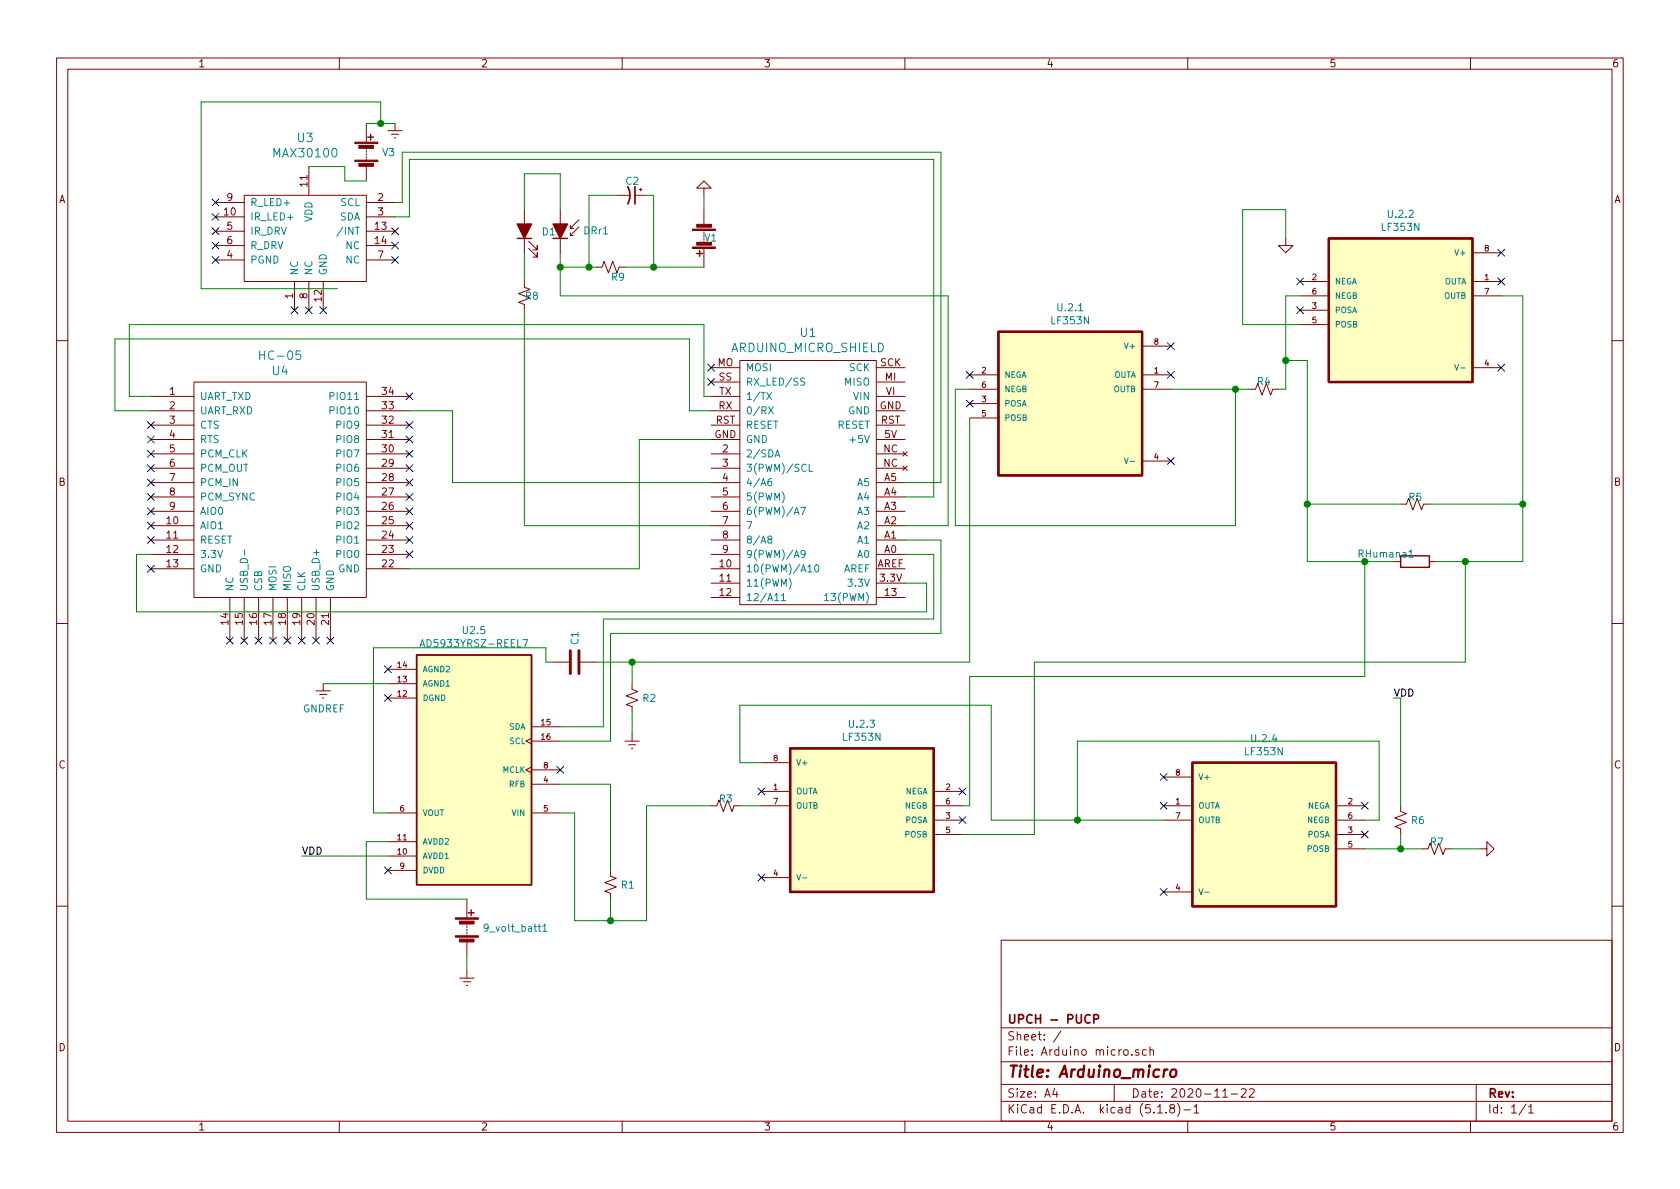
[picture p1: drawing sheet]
<svg xmlns="http://www.w3.org/2000/svg" width="297mm" height="210mm" viewBox="0 0 297 210" stroke-linecap="round" stroke-linejoin="round" font-family="sans-serif">
<g fill="none" stroke="#840000" stroke-width=".18">
<path d="M10 10.3h277v189.9h-277zM12 12.2h273v186.1h-273zM60 10.3v1.9M110 10.3v1.9M160 10.3v1.9M210 10.3v1.9M260 10.3v1.9M38.1 35.8h5.1M38.1 38.3h5.1M43.2 34.5h21.6v15.3h-21.6zM54.6 29.5v5M64.8 21.8v3.3"/>
<path d="M64.8 26.2v.2M64.8 26.7v.2M64.8 27.2v.2M64.8 27.7v.2M64.8 28.2v.2M64.8 29.5v2.5M64.8 35.8h5M64.8 38.3h5M68.6 23.1h2.5M69.2 23.7h1.3M69.7 24.4h.3M69.8 21.8v1.3"/>
<path d="M92.7 37.1v7.6M99.1 37.1v7.6M102.4 38.9l-1.6 1.5h.5h-.5v-.5M109.2 34.5h2.1M112.3 34.5h2M113 33.5h.5M113.3 33.3v.5M124.5 33.3h1.2l-1.2-1.3-1.3 1.3h1.3v1.2M124.5 37.1v2.5M38.1 46h5.1M38.1 40.9h5.1M38.1 43.4h5.1"/>
<path d="M52.1 49.8v5.1M54.6 49.8v5.1M57.1 49.8v5.1M64.8 46h5M64.8 40.9h5M64.8 43.4h5M92.7 49.8v1l1 .4-2 .7 2 .8-2 .8 1 .3v1.1M93.5 43.9l1.5 1.6v-.8v.8h-.8M93.5 42.7l1.5 1.5v-.8v.8h-.8M100.8 41.1v.6M102.4 40.1l-1.6 1.6h.5M105.4 47.2h1l.4-1 .8 2.1 .7-2.1 .8 2.1 .4-1.1h1"/>
<path d="M124.5 40.6v.3M124.5 43.9v3.3M227.3 42.2v1.2h1.3l-1.3 1.3-1.2-1.3h1.2M229.9 49.8h5M229.9 52.3h5M229.9 54.9h5M229.9 57.4h5M260.3 49.8h5.1M260.3 52.3h5.1M260.3 44.7h5.1M10 60.2h2M26.7 70.1h7.6"/>
<path d="M26.7 72.6h7.6M26.7 75.2h7.6M26.7 77.7h7.6M34.3 67.6h30.5v38.1h-30.5zM64.8 70.1h7.6M64.8 72.6h7.6M64.8 75.2h7.6M64.8 77.7h7.6M125.7 70.1h5.1M125.7 72.6h5.1M125.7 75.2h5.1M125.7 77.7h5.1"/>
<path d="M125.7 65h5.1M125.7 67.6h5.1M130.8 63.7h24.1v43.2h-24.1zM154.9 70.1h5.1M154.9 72.6h5.1M154.9 75.2h5.1M154.9 77.7h5.1M154.9 65h5.1M154.9 67.6h5.1M159.6 79.9l.8 .7M160.4 79.9l-.8 .7M171.4 68.8h5.1"/>
<path d="M171.4 66.3h5.1M171.4 71.4h5.1M171.4 73.9h5.1M201.9 68.8h5.1M201.9 66.3h5.1M201.9 61.2h5.1M221 68.8h1l.4-1 .7 2 .8-2 .8 2 .3-1h1.1M260.3 65h5.1M285 60.2h2M26.7 80.3h7.6M26.7 82.8h7.6M26.7 85.3h7.6"/>
<path d="M26.7 87.9h7.6M26.7 90.4h7.6M26.7 93h7.6M26.7 95.5h7.6M26.7 98h7.6M64.8 80.3h7.6M64.8 82.8h7.6M64.8 85.3h7.6M64.8 87.9h7.6M64.8 90.4h7.6M64.8 93h7.6M64.8 95.5h7.6"/>
<path d="M64.8 98h7.6M125.7 80.3h5.1M125.7 82.8h5.1M125.7 85.3h5.1M125.7 87.9h5.1M125.7 90.4h5.1M125.7 93h5.1M125.7 95.5h5.1M125.7 98h5.1M154.9 80.3h5.1M154.9 82.8h5.1M154.9 85.3h5.1"/>
<path d="M154.9 87.9h5.1M154.9 90.4h5.1M154.9 93h5.1M154.9 95.5h5.1M154.9 98h5.1M159.6 82.4l.8 .8M160.4 82.4l-.8 .8M201.9 81.5h5.1M246.4 99.3h1.2M247.6 89.1h1.1l.3-1 .8 2.1 .8-2.1 .7 2.1 .4-1.1h1M252.7 99.3h1.3M10 110.3h2"/>
<path d="M26.7 100.6h7.6M40.6 105.7v7.6M43.2 105.7v7.6M45.7 105.7v7.6M48.3 105.7v7.6M50.8 105.7v7.6M53.3 105.7v7.6M55.9 105.7v7.6M58.4 105.7v7.6M64.8 100.6h7.6M68.6 118.4h5.1M97.8 117.1h2.8"/>
<path d="M102.6 117.1h2.8M125.7 100.6h5.1M125.7 103.1h5.1M125.7 105.7h5.1M154.9 100.6h5.1M154.9 103.1h5.1M154.9 105.7h5.1M285 110.3h2M55.9 122.2h2.5M56.5 122.8h1.3M57 123.4h.3M57.1 120.9v1.3"/>
<path d="M68.6 123.4h5.1M68.6 120.9h5.1M94 135.6l-1 .5 1 .5M94 130.6l-1 .5 1 .5M94 138.7h5.1M94 136.1h5.1M94 128.5h5.1M94 131.1h5.1M110.5 131.1h2.5M111.1 131.7h1.3M111.6 132.3h.3M111.8 120.9v1l1 .4-2.1 .8 2.1 .7-2.1 .8 1.1 .4v1"/>
<path d="M111.8 129.8v1.3M134.6 139.9h5.1M134.6 134.9h5.1M165.1 139.9h5.1M205.7 137.4h5.1M68.6 143.8h5.1M68.6 153.9h5.1M68.6 151.4h5.1M68.6 148.8h5.1M82.5 159v3.3M94 143.8h5.1M107.9 153.9v1l1.1 .4-2.1 .8 2.1 .7-2.1 .8 1 .4v1"/>
<path d="M125.7 142.5h1l.4-1 .8 2 .8-2 .7 2 .4-1h1M134.6 142.5h5.1M134.6 155.2h5.1M165.1 142.5h5.1M165.1 145h5.1M165.1 147.6h5.1M205.7 142.5h5.1M205.7 145h5.1M205.7 157.7h5.1M236.2 150.1h5.1M236.2 142.5h5.1M236.2 145h5.1"/>
<path d="M236.2 147.6h5.1M247.6 142.5v1l1.1 .4-2.1 .7 2.1 .8-2.1 .8 1 .4v1M251.5 150.1h1l.4-1 .7 2 .8-2 .7 2 .4-1h1M261.6 150.1h1.3v-1.3l1.3 1.3-1.3 1.3v-1.3M10 160.2h2M81.3 173h2.5M81.9 173.6h1.3M82.4 174.2h.3M82.5 163.3v.3M82.5 163.8v.3M82.5 164.3v.3M82.5 164.8v.3"/>
<path d="M82.5 165.3v.3M82.5 166.6v2.6M82.5 171.7v1.3M177 166.3h108v32h-108zM285 160.2h2M60 198.3v1.9M110 198.3v1.9M160 198.3v1.9M177 194.8h108M177 191.8h108M177 187.8h108M177 181.8h108"/>
<path d="M186.5 192.5l-.4 1h1M186.8 193v1M187.6 182.3l-1.3 2M197 191.8v3M200.1 186.5v.1M201.3 185.7l-.3-.1-.2 .2v.2l.5 .2v.3h-.5M202.7 185.7l-.4-.1-.3 .3 .1 .6h.6M203.3 185.7l.3-.1 .3 .1 .1 .9M203.3 185.1v1.5M204.7 196.8h.8M206.2 196.7v.1M207.1 196l-.3-.3 .2-.3a.48 .48 0 0 1 .6 .1l-.1 .4a.52 .52 0 0 0-.6 .2 .52 .52 0 0 0 .1 .6l.4 .1 .2-.1 .1-.4-.3-.3"/>
<path d="M208.2 195.1a1.71 1.71 0 0 1 0 2.3M209.3 196.3h1.2M210 198.3v1.9M211.1 195.8l.4-.5v1.5M211.1 196.8h.9M216.2 194h.8M217.7 193.5h1.1M219.5 192.7l.2-.2h.3l.3 .2v.3v.2l-.9 .8h.9M220.9 192.7l.2-.2h.4l.2 .2 .1 .3-1 1h1M260 198.3v1.9M261 191.8v6.5M269.8 195.2l-1.2 2"/>
<path d="M270.3 195.8l.4-.5v1.5M270.3 196.8h.8"/>
</g>
<path d="M176.5 58.7h25.4v25.4h-25.4zM234.9 42.2h25.4v25.4h-25.4zM139.7 132.3h25.4v25.4h-25.4zM210.8 134.9h25.4v25.4h-25.4zM206.4 189.1a.54 .54 0 0 0-.6 .4M207.1 189.3a.51 .51 0 0 1 .5-.2 .51 .51 0 0 1 .4 .4l-.1 .6a.54 .54 0 0 1-.5 .4 .54 .54 0 0 1-.5-.4z" fill="none" stroke="#840000" stroke-width=".41"/>
<path d="M111 33a3.2 3.2 0 0 1 0 3.1M112.3 33v3.1M192.7 179.6a.59 .59 0 0 0-.7 0 .59 .59 0 0 0-.2 .7 .56 .56 0 0 0 .3 .5 .56 .56 0 0 0 .6 0M193.4 180.2l.7-.1 .1-.2v-.3l-.2-.2h-.6v1.5" fill="none" stroke="#840000" stroke-width=".3"/>
<g fill="#840000" stroke="#840000" stroke-width=".18">
<path d="M62.7 28.3h4.1v.3h-4.1z"/>
<path d="M62.7 25.1h4.1v.3h-4.1z"/>
<path d="M63.4 28.9h2.6v.5h-2.6z"/>
<path d="M63.4 25.7h2.6v.5h-2.6z"/>
<path d="M80.5 165.5h4.1v.2h-4.1z"/>
<path d="M80.5 162.3h4.1v.3h-4.1z"/>
<path d="M81.2 166.1h2.6v.5h-2.6z"/>
<path d="M81.2 162.9h2.6v.5h-2.6z"/>
<path d="M122.4 40.5h4.1v.3h-4.1z"/>
<path d="M122.4 43.7h4.1v.2h-4.1z"/>
<path d="M123.2 39.7h2.6v.5h-2.6z"/>
<path d="M123.2 42.8h2.6v.6h-2.6z"/>
</g>
<path d="M65 24.3h1M65.5 23.7v1.1M91.4 42.2h2.6M97.8 42.2h2.5M123.2 44.8h1M123.7 44.3v1M247.6 98.3h5.1v2h-5.1zM73.7 115.8h20.3v40.7h-20.3zM82.8 161.4h1M83.3 160.9v1" fill="none" stroke="#840000" stroke-width=".25"/>
<g fill="#ffffc2" stroke="#ffffc2" stroke-width=".18">
<path d="M73.7 115.8h20.3v40.7h-20.3z"/>
<path d="M139.7 132.3h25.4v25.4h-25.4z"/>
<path d="M176.5 58.7h25.4v25.4h-25.4z"/>
<path d="M234.9 42.2h25.4v25.4h-25.4z"/>
<path d="M210.8 134.9h25.4v25.4h-25.4z"/>
</g>
<g fill="none" stroke="#008484" stroke-width=".18">
<path d="M60.6 40.1l-1 1.7M135.6 69.4l.8 1.3M135.9 71.9l.8 1.3M136.4 69.4l-.8 1.3M136.7 71.9l-.8 1.3M142.3 66.9l-.5-.1-.2 .3 .1 .3 .5 .2v.4l-.1 .1h-.5M257.2 64.5l.4 1 .3-1M258.2 65.1h.8M43.3 97.2v1M136 95.3l-.2-.1v-.3l.2-.1 .4 .1v.3l-.5 .2-.1 .2v.2l.2 .3 .4-.1 .1-.2-.1-.4-.2-.1M136.4 84.6l-.4 .1a.87 .87 0 0 0 0 1.2l.4-.1v-.6l-.4-.1-.2 .3M137 80.8l.5-1.3 .4 1.3"/>
<path d="M137.2 80.5h.5M141.6 89.7h.8l-.5 1.3M142.3 97.9l-.2 .2h-.2l-.3-.2 .1-.4 .2-.2h.2l.2 .3a.97 .97 0 0 1-.2 .9l-.3 .1M143.1 82.1v1.3h.6M144.2 99.9h.1a.67 .67 0 0 1 .5 .6 .67 .67 0 0 1-.5 .6 .83 .83 0 0 1-.1-1.2zM198.8 81l.3 1 .4-1M199.8 81.6h.8M249.1 98.5h.8M74.2 114.4l.5-1.3 .4 1.3M74.4 114h.6M92.5 113.1h.8l-.5 1.3M138.2 105.3l.3-.4v1.3"/>
<path d="M138.2 106.2h.7M139.5 102.2a1.47 1.47 0 0 1 0 2M142.8 101.1h.8M145.8 105.3l.4-.4v1.3M145.8 106.2h.7M140.9 154.6l.3 1 .4-1M141.9 155.2h.8M212 157.2l.3 1 .4-1M213 157.8h.8M96 163.8l.3-.4v1.3M96 164.7h.7"/>
</g>
<path d="M100.8 115.1v4M102.4 115.1v4" fill="none" stroke="#840000" stroke-width=".51"/>
<g fill="#840000" stroke="#840000" stroke-width=".25">
<path d="M97.8 39.6h2.5l-1.2 2.6z"/>
<path d="M91.4 39.6h2.6l-1.3 2.6z"/>
</g>
<g fill="none" stroke="#008400" stroke-width=".18">
<path d="M54.6 29.5h6.4v2.5h3.8M64.8 21.8h5M67.3 21.8v-3.8h-31.7v33h24.1M69.8 35.8h1.3v-8.9h95.3v58.4h-6.4M69.8 38.3h2.6v-10.1h92.7v59.7h-5.1M92.7 37.1v-6.4h6.4v6.4M109.2 34.5h-5.1v12.7M114.3 34.5h1.3v12.7M124.5 34.5v2.6M92.7 54.9v38.1h33M92.7 44.7v5.1M99.1 44.7v7.6h68.5v40.7h-7.6"/>
<path d="M99.1 47.2h6.3M110.5 47.2h14M227.3 42.2v-5.1h-7.6v20.3h10.2M229.9 52.3h-2.6v16.5h-1.2M265.4 52.3h3.8v47h-15.2M26.7 70.1h-3.8v-12.7h101.6v12.7h1.2M26.7 72.6h-6.4v-12.7h101.6v12.7h3.8M72.4 72.6h7.6v12.7h45.7M125.7 77.7h-12.7v22.9h-40.6M171.4 68.8h-2.5v24.2h49.5v-24.2M171.4 73.9v43.2h-66M207 68.8h14"/>
<path d="M227.3 63.7h3.8v35.6h15.3M26.7 98h-2.6v10.2h139.7v-5.1h-3.8M160 95.5h6.4v16.5h-58.5v19.1h-8.8M160 98h5.1v11.5h-58.4v19h-7.6M231.1 89.1h16.5M241.3 99.3v20.3h-69.9v22.9h-1.2M252.7 89.1h16.5M259.1 99.3v17.8h-76.2v30.5h-12.7M97.8 117.1h-1.3v-2.6h-30.5v29.3h2.6M111.8 117.1v3.8M57.1 120.9h11.5M99.1 138.7h8.8v15.2"/>
<path d="M111.8 126v3.8M134.6 134.9h-3.8v-10.2h44.5v20.3h30.4M247.6 123.4v19.1M53.3 151.4h15.3M68.6 148.8h-3.8v10.2h17.7M107.9 159v3.8M125.7 142.5h-11.4v20.3h-12.7v-19h-2.5M130.8 142.5h3.8M190.5 145v-13.9h53.3v13.9h-2.5M241.3 150.1h10.2M247.6 147.6v2.5M256.5 150.1h5.1"/>
<path d="M82.5 169.2v2.5"/>
</g>
<g fill="#008400" stroke="#008400" stroke-width=".25">
<circle cx="111.8" cy="117.1" r=".51"/>
<circle cx="104.1" cy="47.2" r=".51"/>
<circle cx="67.3" cy="21.8" r=".51"/>
<circle cx="190.5" cy="145" r=".51"/>
<circle cx="227.3" cy="63.7" r=".51"/>
<circle cx="99.1" cy="47.2" r=".51"/>
<circle cx="241.3" cy="99.3" r=".51"/>
<circle cx="231.1" cy="89.1" r=".51"/>
<circle cx="269.2" cy="89.1" r=".51"/>
<circle cx="108" cy="162.8" r=".51"/>
<circle cx="259.1" cy="99.3" r=".51"/>
<circle cx="218.4" cy="68.8" r=".51"/>
<circle cx="115.6" cy="47.2" r=".51"/>
<circle cx="247.7" cy="150.1" r=".51"/>
</g>
<g fill="none" stroke="#000084" stroke-width=".18">
<path d="M37.5 37.7l1.2 1.3M37.5 35.2l1.2 1.2M38.7 37.7l-1.2 1.3M38.7 35.2l-1.2 1.2M37.5 40.3l1.2 1.2M37.5 42.8l1.2 1.2M37.5 45.4l1.2 1.2M38.7 40.3l-1.2 1.2M38.7 42.8l-1.2 1.2M38.7 45.4l-1.2 1.2M51.5 54.2l1.2 1.3M52.7 54.2l-1.2 1.3"/>
<path d="M54 54.2l1.2 1.3M55.2 54.2l-1.2 1.3M56.5 54.2l1.3 1.3M57.8 54.2l-1.3 1.3M69.2 45.4l1.3 1.2M69.2 42.8l1.3 1.2M69.2 40.3l1.3 1.2M70.5 45.4l-1.3 1.2M70.5 42.8l-1.3 1.2M70.5 40.3l-1.3 1.2M229.3 49.2l1.2 1.2M229.3 54.2l1.2 1.3"/>
<path d="M230.5 49.2l-1.2 1.2M230.5 54.2l-1.2 1.3M264.8 49.2l1.2 1.2M264.8 44.1l1.2 1.2M266 49.2l-1.2 1.2M266 44.1l-1.2 1.2M26.1 74.6l1.2 1.2M26.1 77.1l1.2 1.2M26.1 79.6l1.2 1.3M27.3 74.6l-1.2 1.2M27.3 77.1l-1.2 1.2M27.3 79.6l-1.2 1.3"/>
<path d="M71.8 69.5l1.2 1.2M71.8 79.6l1.2 1.3M71.8 77.1l1.2 1.2M71.8 74.6l1.2 1.2M73 69.5l-1.2 1.2M73 79.6l-1.2 1.3M73 77.1l-1.2 1.2M73 74.6l-1.2 1.2M125.1 66.9l1.2 1.3M125.1 64.4l1.2 1.2M126.3 66.9l-1.2 1.3M126.3 64.4l-1.2 1.2"/>
<path d="M170.8 70.8l1.3 1.2M170.8 65.7l1.3 1.2M172.1 70.8l-1.3 1.2M172.1 65.7l-1.3 1.2M206.4 60.6l1.2 1.2M206.4 65.7l1.2 1.2M207.6 60.6l-1.2 1.2M207.6 65.7l-1.2 1.2M264.8 64.4l1.2 1.2M266 64.4l-1.2 1.2M26.1 100l1.2 1.2M26.1 94.9l1.2 1.2"/>
<path d="M26.1 92.3l1.2 1.3M26.1 89.8l1.2 1.2M26.1 87.3l1.2 1.2M26.1 84.7l1.2 1.2M26.1 82.2l1.2 1.2M27.3 84.7l-1.2 1.2M27.3 82.2l-1.2 1.2M27.3 100l-1.2 1.2M27.3 94.9l-1.2 1.2M27.3 92.3l-1.2 1.3M27.3 89.8l-1.2 1.2M27.3 87.3l-1.2 1.2"/>
<path d="M71.8 89.8l1.2 1.2M71.8 87.3l1.2 1.2M71.8 84.7l1.2 1.2M71.8 82.2l1.2 1.2M71.8 92.3l1.2 1.3M71.8 97.4l1.2 1.2M71.8 94.9l1.2 1.2M73 89.8l-1.2 1.2M73 87.3l-1.2 1.2M73 84.7l-1.2 1.2M73 82.2l-1.2 1.2M73 92.3l-1.2 1.3"/>
<path d="M73 97.4l-1.2 1.2M73 94.9l-1.2 1.2M206.4 80.9l1.2 1.2M207.6 80.9l-1.2 1.2M40 112.7l1.2 1.2M41.2 112.7l-1.2 1.2M42.6 112.7l1.2 1.2M43.8 112.7l-1.2 1.2M45.1 112.7l1.2 1.2M46.3 112.7l-1.2 1.2M47.7 112.7l1.2 1.2M48.9 112.7l-1.2 1.2"/>
<path d="M50.2 112.7l1.2 1.2M51.4 112.7l-1.2 1.2M52.7 112.7l1.2 1.2M53.9 112.7l-1.2 1.2M55.3 112.7l1.2 1.2M56.5 112.7l-1.2 1.2M57.8 112.7l1.2 1.2M59 112.7l-1.2 1.2M68 117.7l1.2 1.3M69.2 117.7l-1.2 1.3M68 122.8l1.2 1.2M69.2 122.8l-1.2 1.2"/>
<path d="M98.5 135.5l1.2 1.2M99.7 135.5l-1.2 1.2M134 139.3l1.2 1.3M135.2 139.3l-1.2 1.3M169.6 139.3l1.2 1.3M170.8 139.3l-1.2 1.3M205.1 136.8l1.2 1.2M206.3 136.8l-1.2 1.2M68 153.3l1.2 1.2M69.2 153.3l-1.2 1.2M134 154.6l1.2 1.2M135.2 154.6l-1.2 1.2"/>
<path d="M169.6 144.4l1.2 1.2M170.8 144.4l-1.2 1.2M205.1 141.9l1.2 1.2M205.1 157.1l1.2 1.2M206.3 141.9l-1.2 1.2M206.3 157.1l-1.2 1.2M240.7 141.9l1.2 1.2M240.7 147l1.2 1.2M241.9 141.9l-1.2 1.2M241.9 147l-1.2 1.2"/>
</g>
<text font-size="2.8" fill="#840000" x="178" y="190.5">Title: Arduino_micro</text>
<g font-size="2.1" fill="#008484">
<text x="48.7" y="27.8">MAX30100</text>
<text x="52.6" y="25.1">U3</text>
<text x="141.5" y="59.6">U1</text>
<text x="46.5" y="63.6">HC-05</text>
<text x="129.3" y="62.3">ARDUINO_MICRO_SHIELD</text>
<text x="48.2" y="66.3">U4</text>
</g>
<g font-size="2.1" fill="#840000">
<text x="178" y="184">Sheet: /</text>
<text x="178" y="181">UPCH - PUCP</text>
<text x="178" y="186.7">File: Arduino micro.sch</text>
<text x="178" y="196.9">KiCad E.D.A. kicad (5.1.8)-1</text>
<text x="178" y="194.1">Size: A4</text>
<text x="200" y="194.1">Date: 2020-11-22</text>
<text x="263" y="194.1">Rev:</text>
<text x="263" y="196.9">Id: 1/1</text>
</g>
<g font-size="1.8" fill="#840000">
<text x="35" y="11.9">1</text>
<text x="85" y="11.9">2</text>
<text x="135" y="11.9">3</text>
<text x="185" y="11.9">4</text>
<text x="235" y="11.9">5</text>
<text x="285" y="11.9">6</text>
<text x="10.4" y="35.9">A</text>
<text x="40.2" y="35.6">9</text>
<text x="54.4" y="33" transform="rotate(-90 54.4 33)">11</text>
<text x="66.8" y="35.6">2</text>
<text x="285.4" y="35.9">A</text>
<text x="39.7" y="38.1">10</text>
<text x="40.2" y="40.6">5</text>
<text x="66.3" y="40.6">13</text>
<text x="66.8" y="38.1">3</text>
<text x="40.2" y="45.7">4</text>
<text x="40.2" y="43.2">6</text>
<text x="66.3" y="43.2">14</text>
<text x="66.8" y="45.7">7</text>
<text x="51.8" y="52.8" transform="rotate(-90 51.8 52.8)">1</text>
<text x="54.4" y="52.8" transform="rotate(-90 54.4 52.8)">8</text>
<text x="56.9" y="53.3" transform="rotate(-90 56.9 53.3)">12</text>
<text x="126.8" y="64.8">MO</text>
<text x="155.6" y="64.8">SCK</text>
<text x="30" y="69.8">1</text>
<text x="67.6" y="69.8">34</text>
<text x="127.1" y="67.3">SS</text>
<text x="127.2" y="69.8">TX</text>
<text x="156.5" y="67.3">MI</text>
<text x="156.6" y="69.8">VI</text>
<text x="30" y="72.4">2</text>
<text x="30" y="74.9">3</text>
<text x="30" y="77.5">4</text>
<text x="67.6" y="77.5">31</text>
<text x="67.6" y="74.9">32</text>
<text x="67.6" y="72.4">33</text>
<text x="126.3" y="77.5">GND</text>
<text x="126.5" y="74.9">RST</text>
<text x="127.1" y="72.4">RX</text>
<text x="155.5" y="72.4">GND</text>
<text x="155.7" y="74.9">RST</text>
<text x="156.4" y="77.5">5V</text>
<text x="30" y="80">5</text>
<text x="30" y="82.5">6</text>
<text x="67.6" y="80">30</text>
<text x="67.6" y="82.5">29</text>
<text x="127.8" y="80">2</text>
<text x="127.8" y="82.5">3</text>
<text x="156.2" y="80">NC</text>
<text x="156.2" y="82.5">NC</text>
<text x="10.4" y="85.9">B</text>
<text x="30" y="85.1">7</text>
<text x="30" y="87.6">8</text>
<text x="67.6" y="87.6">27</text>
<text x="67.6" y="85.1">28</text>
<text x="127.8" y="85.1">4</text>
<text x="127.8" y="87.6">5</text>
<text x="156.4" y="87.6">A4</text>
<text x="156.4" y="85.1">A5</text>
<text x="285.4" y="85.9">B</text>
<text x="29.5" y="92.7">10</text>
<text x="29.5" y="95.2">11</text>
<text x="30" y="90.2">9</text>
<text x="67.6" y="95.2">24</text>
<text x="67.6" y="92.7">25</text>
<text x="67.6" y="90.2">26</text>
<text x="127.8" y="90.2">6</text>
<text x="127.8" y="92.7">7</text>
<text x="127.8" y="95.2">8</text>
<text x="156.4" y="95.2">A1</text>
<text x="156.4" y="92.7">A2</text>
<text x="156.4" y="90.2">A3</text>
<text x="29.5" y="97.8">12</text>
<text x="29.5" y="100.3">13</text>
<text x="67.6" y="100.3">22</text>
<text x="67.6" y="97.8">23</text>
<text x="127.3" y="100.3">10</text>
<text x="127.8" y="97.8">9</text>
<text x="155.1" y="100.3">AREF</text>
<text x="156.4" y="97.8">A0</text>
<text x="127.3" y="102.9">11</text>
<text x="127.3" y="105.4">12</text>
<text x="155.7" y="102.9">3.3V</text>
<text x="156.5" y="105.4">13</text>
<text x="40.4" y="110.4" transform="rotate(-90 40.4 110.4)">14</text>
<text x="42.9" y="110.4" transform="rotate(-90 42.9 110.4)">15</text>
<text x="45.5" y="110.4" transform="rotate(-90 45.5 110.4)">16</text>
<text x="48" y="110.4" transform="rotate(-90 48 110.4)">17</text>
<text x="50.5" y="110.4" transform="rotate(-90 50.5 110.4)">18</text>
<text x="53.1" y="110.4" transform="rotate(-90 53.1 110.4)">19</text>
<text x="55.6" y="110.4" transform="rotate(-90 55.6 110.4)">20</text>
<text x="58.2" y="110.4" transform="rotate(-90 58.2 110.4)">21</text>
<text x="10.4" y="135.9">C</text>
<text x="285.4" y="135.9">C</text>
<text x="10.4" y="185.9">D</text>
<text x="285.4" y="185.9">D</text>
<text x="35" y="199.9">1</text>
<text x="85" y="199.9">2</text>
<text x="135" y="199.9">3</text>
<text x="185" y="199.9">4</text>
<text x="235" y="199.9">5</text>
<text x="285" y="199.9">6</text>
</g>
<g font-size="1.8" fill="#008484">
<text x="67.7" y="27.6">V3</text>
<text x="110.7" y="32.7">C2</text>
<text x="44.2" y="41.5">IR_DRV</text>
<text x="44.2" y="36.4">R_LED+</text>
<text x="44.2" y="39">IR_LED+</text>
<text x="55.2" y="39.3" transform="rotate(-90 55.2 39.3)">VDD</text>
<text x="60" y="39">SDA</text>
<text x="60.2" y="36.4">SCL</text>
<text x="60.4" y="41.5">/INT</text>
<text x="95.9" y="41.6">D1</text>
<text x="103.3" y="41.4">DRr1</text>
<text x="244.4" y="40.8">LF353N</text>
<text x="245.5" y="38.5">U.2.2</text>
<text x="44.2" y="46.6">PGND</text>
<text x="44.2" y="44.1">R_DRV</text>
<text x="61.2" y="46.6">NC</text>
<text x="61.2" y="44.1">NC</text>
<text x="124.6" y="42.7">V1</text>
<text x="52.7" y="48.8" transform="rotate(-90 52.7 48.8)">NC</text>
<text x="55.2" y="48.8" transform="rotate(-90 55.2 48.8)">NC</text>
<text x="57.8" y="48.8" transform="rotate(-90 57.8 48.8)">GND</text>
<text x="92.9" y="53">R8</text>
<text x="108.2" y="49.7">R9</text>
<text x="186" y="57.3">LF353N</text>
<text x="187.1" y="55">U.2.1</text>
<text x="131.8" y="65.7">MOSI</text>
<text x="150.2" y="65.7">SCK</text>
<text x="35.3" y="70.7">UART_TXD</text>
<text x="58.8" y="70.7">PIO11</text>
<text x="131.8" y="68.2">RX_LED/SS</text>
<text x="131.8" y="70.7">1/TX</text>
<text x="149.4" y="68.2">MISO</text>
<text x="151" y="70.7">VIN</text>
<text x="222.4" y="68.1">R4</text>
<text x="35.3" y="73.3">UART_RXD</text>
<text x="35.3" y="75.8">CTS</text>
<text x="58.8" y="73.3">PIO10</text>
<text x="59.7" y="75.8">PIO9</text>
<text x="131.8" y="73.3">0/RX</text>
<text x="131.8" y="75.8">RESET</text>
<text x="148" y="75.8">RESET</text>
<text x="150" y="73.3">GND</text>
<text x="35.3" y="78.4">RTS</text>
<text x="35.3" y="80.9">PCM_CLK</text>
<text x="35.3" y="83.4">PCM_OUT</text>
<text x="59.7" y="80.9">PIO7</text>
<text x="59.7" y="78.4">PIO8</text>
<text x="59.7" y="83.4">PIO6</text>
<text x="131.8" y="80.9">2/SDA</text>
<text x="131.8" y="83.4">3(PWM)/SCL</text>
<text x="131.8" y="78.4">GND</text>
<text x="150.7" y="78.4">+5V</text>
<text x="35.3" y="86">PCM_IN</text>
<text x="35.3" y="88.5">PCM_SYNC</text>
<text x="59.7" y="88.5">PIO4</text>
<text x="59.7" y="86">PIO5</text>
<text x="131.8" y="86">4/A6</text>
<text x="131.8" y="88.5">5(PWM)</text>
<text x="151.7" y="88.5">A4</text>
<text x="151.7" y="86">A5</text>
<text x="249.1" y="88.6">R5</text>
<text x="35.3" y="91.1">AIO0</text>
<text x="35.3" y="93.6">AIO1</text>
<text x="59.7" y="93.6">PIO2</text>
<text x="59.7" y="91.1">PIO3</text>
<text x="131.8" y="91.1">6(PWM)/A7</text>
<text x="131.8" y="93.6">7</text>
<text x="151.7" y="93.6">A2</text>
<text x="151.7" y="91.1">A3</text>
<text x="35.3" y="96.1">RESET</text>
<text x="35.3" y="98.7">3.3V</text>
<text x="35.3" y="101.2">GND</text>
<text x="59.7" y="98.7">PIO0</text>
<text x="59.7" y="96.1">PIO1</text>
<text x="59.8" y="101.2">GND</text>
<text x="131.8" y="96.1">8/A8</text>
<text x="131.8" y="98.7">9(PWM)/A9</text>
<text x="131.8" y="101.2">10(PWM)/A10</text>
<text x="149.1" y="101.2">AREF</text>
<text x="151.7" y="98.7">A0</text>
<text x="151.7" y="96.1">A1</text>
<text x="240.4" y="98.6">RHumana1</text>
<text x="41.3" y="104.6" transform="rotate(-90 41.3 104.6)">NC</text>
<text x="43.8" y="104.6" transform="rotate(-90 43.8 104.6)">USB_D-</text>
<text x="46.4" y="104.6" transform="rotate(-90 46.4 104.6)">CSB</text>
<text x="48.9" y="104.6" transform="rotate(-90 48.9 104.6)">MOSI</text>
<text x="51.4" y="104.6" transform="rotate(-90 51.4 104.6)">MISO</text>
<text x="54" y="104.6" transform="rotate(-90 54 104.6)">CLK</text>
<text x="56.5" y="104.6" transform="rotate(-90 56.5 104.6)">USB_D+</text>
<text x="59.1" y="104.6" transform="rotate(-90 59.1 104.6)">GND</text>
<text x="131.8" y="103.8">11(PWM)</text>
<text x="131.8" y="106.3">12/A11</text>
<text x="146.5" y="106.3">13(PWM)</text>
<text x="150.3" y="103.8">3.3V</text>
<text x="81.9" y="112.1">U2.5</text>
<text x="102.3" y="114" transform="rotate(-90 102.3 114)">C1</text>
<text x="75.1" y="114.4">AD5933YRSZ-REEL7</text>
<text x="53.5" y="126">GNDREF</text>
<text x="113.7" y="124.1">R2</text>
<text x="149.2" y="131">LF353N</text>
<text x="150.3" y="128.7">U.2.3</text>
<text x="221.4" y="131.2">U.2.4</text>
<text x="220.3" y="133.5">LF353N</text>
<text x="127.2" y="141.9">R3</text>
<text x="249.6" y="145.7">R6</text>
<text x="252.9" y="149.5">R7</text>
<text x="109.9" y="157.1">R1</text>
<text x="86" y="164.8">9_volt_batt1</text>
</g>
<g font-size="1.8">
<text x="246.4" y="123.2">VDD</text>
<text x="53.3" y="151.1">VDD</text>
</g>
<g font-size="1.4" fill="#008484">
<text x="257.6" y="45.2">V+</text>
<text x="236" y="50.3">NEGA</text>
<text x="236" y="52.8">NEGB</text>
<text x="255.3" y="50.3">OUTA</text>
<text x="255.3" y="52.8">OUTB</text>
<text x="236" y="55.4">POSA</text>
<text x="236" y="57.9">POSB</text>
<text x="199.1" y="61.7">V+</text>
<text x="177.5" y="66.8">NEGA</text>
<text x="177.5" y="69.3">NEGB</text>
<text x="177.5" y="71.9">POSA</text>
<text x="196.9" y="66.8">OUTA</text>
<text x="196.9" y="69.3">OUTB</text>
<text x="177.5" y="74.4">POSB</text>
<text x="74.7" y="118.9">AGND2</text>
<text x="74.7" y="123.9">DGND</text>
<text x="74.7" y="121.4">AGND1</text>
<text x="90" y="129">SDA</text>
<text x="90.1" y="131.6">SCL</text>
<text x="88.9" y="136.6">MCLK</text>
<text x="140.7" y="135.4">V+</text>
<text x="211.8" y="137.9">V+</text>
<text x="90.1" y="139.2">RFB</text>
<text x="140.7" y="140.5">OUTA</text>
<text x="140.7" y="143">OUTB</text>
<text x="160" y="140.5">NEGA</text>
<text x="160" y="143">NEGB</text>
<text x="211.8" y="143">OUTA</text>
<text x="231.1" y="143">NEGA</text>
<text x="74.7" y="144.3">VOUT</text>
<text x="74.7" y="149.3">AVDD2</text>
<text x="90.6" y="144.3">VIN</text>
<text x="160.1" y="145.5">POSA</text>
<text x="160.1" y="148.1">POSB</text>
<text x="211.8" y="145.5">OUTB</text>
<text x="231.1" y="145.5">NEGB</text>
<text x="231.2" y="148.1">POSA</text>
<text x="74.7" y="154.4">DVDD</text>
<text x="74.7" y="151.9">AVDD1</text>
<text x="231.2" y="150.6">POSB</text>
</g>
<g font-size="1.4" fill="#840000">
<text x="262.5" y="44.4">8</text>
<text x="232" y="49.5">2</text>
<text x="232" y="52.1">6</text>
<text x="262.5" y="49.5">1</text>
<text x="262.5" y="52.1">7</text>
<text x="232" y="54.6">3</text>
<text x="232" y="57.1">5</text>
<text x="204.1" y="61">8</text>
<text x="262.5" y="64.8">4</text>
<text x="173.6" y="66">2</text>
<text x="173.6" y="68.6">6</text>
<text x="173.6" y="71.1">3</text>
<text x="204.1" y="66">1</text>
<text x="204.1" y="68.6">7</text>
<text x="173.6" y="73.7">5</text>
<text x="204.1" y="81.3">4</text>
<text x="70.3" y="118.1">14</text>
<text x="70.3" y="123.2">12</text>
<text x="70.3" y="120.6">13</text>
<text x="95.7" y="128.3">15</text>
<text x="95.7" y="130.8">16</text>
<text x="96.1" y="135.9">8</text>
<text x="136.8" y="134.6">8</text>
<text x="207.9" y="137.2">8</text>
<text x="70.7" y="143.5">6</text>
<text x="96.1" y="138.4">4</text>
<text x="96.1" y="143.5">5</text>
<text x="136.8" y="139.7">1</text>
<text x="136.8" y="142.2">7</text>
<text x="167.3" y="139.7">2</text>
<text x="167.3" y="142.2">6</text>
<text x="207.9" y="142.2">1</text>
<text x="238.4" y="142.2">2</text>
<text x="70.3" y="148.6">11</text>
<text x="167.3" y="144.8">3</text>
<text x="167.3" y="147.3">5</text>
<text x="207.9" y="144.8">7</text>
<text x="238.4" y="144.8">6</text>
<text x="238.4" y="147.3">3</text>
<text x="238.4" y="149.9">5</text>
<text x="70.3" y="151.1">10</text>
<text x="70.7" y="153.7">9</text>
<text x="136.8" y="154.9">4</text>
<text x="207.9" y="157.5">4</text>
</g>
</svg>
